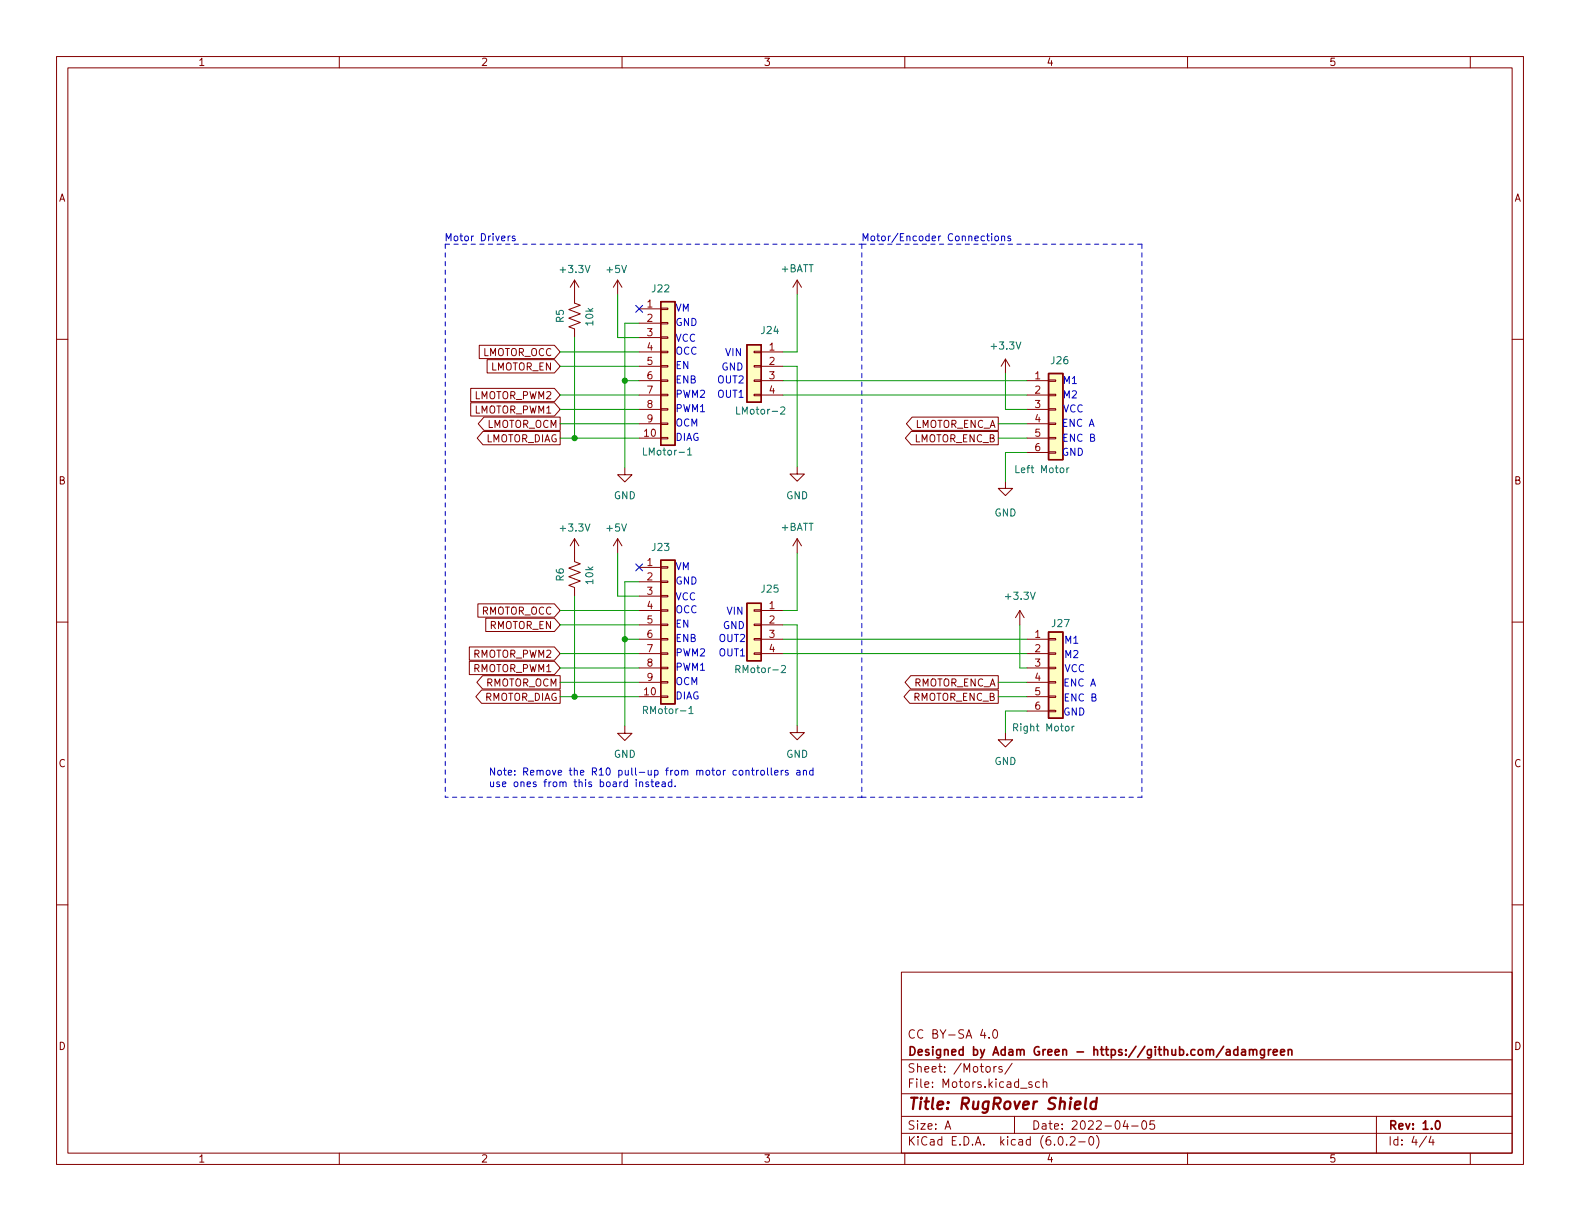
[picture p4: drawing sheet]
<svg xmlns="http://www.w3.org/2000/svg" width="279mm" height="216mm" viewBox="0 0 279 216" stroke-linecap="round" stroke-linejoin="round" font-family="sans-serif">
<g fill="none" stroke="#840000" stroke-width=".18">
<path d="M10 10h259.4v195.9h-259.4zM12 12h255.4v191.9h-255.4zM60 10v2M110 10v2M160 10v2M210 10v2M260 10v2M10 60h2M101.6 49.5v4.1l1 .4-2 .7 2 .8-2 .8 2 .7-2 .8 1 .4v1.5M101.6 49.5l-.8 1.3M101.6 49.5l.8 1.3M109.2 49.5v2.6"/>
<path d="M109.2 49.5l-.7 1.3M109.2 49.5l.8 1.3M113 54.6h3.8M113 57.2h3.8M113 59.7h3.8M116.8 59.6h1.3v.2h-1.3zM116.8 57h1.3v.3h-1.3zM116.8 54.5h1.3v.2h-1.3zM141 49.5l-.8 1.3M141 49.5v2.6M141 49.5l.7 1.3M267.4 60h2"/>
<path d="M83.2 71.2h14.8l1.1 1.2-1.1 1.2h-14.8zM83.2 68.7h14.8l1.1 1.2-1.1 1.1h-14.8zM84.7 61.1h13.3l1.1 1.1-1.1 1.2h-13.3zM85.4 76.3h13.7v2.3h-13.7l-1-1.1zM85.6 73.8h13.5v2.3h-13.5l-1-1.2zM86.1 63.6h11.9l1.1 1.2-1.1 1.1h-11.9zM113 77.5h3.8M113 62.2h3.8M113 64.8h3.8M113 67.3h3.8M113 69.9h3.8M113 72.4h3.8"/>
<path d="M113 74.9h3.8M116.8 77.3h1.3v.3h-1.3zM116.8 74.8h1.3v.3h-1.3zM116.8 72.3h1.3v.2h-1.3zM116.8 69.7h1.3v.3h-1.3zM116.8 67.2h1.3v.2h-1.3zM116.8 64.6h1.3v.3h-1.3zM116.8 62.1h1.3v.3h-1.3zM133.3 69.7h1.3v.3h-1.3zM133.3 67.2h1.3v.2h-1.3zM133.3 64.6h1.3v.3h-1.3zM133.3 62.1h1.3v.3h-1.3z"/>
<path d="M134.6 62.2h3.8M134.6 64.8h3.8M134.6 67.3h3.8M134.6 69.9h3.8M161.1 76.3h15.4v2.3h-15.4l-1-1.1zM161.3 73.8h15.2v2.3h-15.2l-1-1.2zM177.8 63.5l-.8 1.3M177.8 63.5v2.5M177.8 63.5l.8 1.3M181.6 77.5h3.8M181.6 67.3h3.8M181.6 69.9h3.8"/>
<path d="M181.6 72.4h3.8M181.6 74.9h3.8M185.4 79.9h1.3v.2h-1.3zM185.4 77.3h1.3v.3h-1.3zM185.4 74.8h1.3v.3h-1.3zM185.4 72.3h1.3v.2h-1.3zM185.4 69.7h1.3v.3h-1.3zM185.4 67.2h1.3v.2h-1.3zM101.6 95.3v4l1 .4-2 .8 2 .7-2 .8 2 .7-2 .8 1 .4v1.5M101.6 95.3l-.8 1.2M101.6 95.3l.8 1.2M109.2 95.3l-.7 1.2"/>
<path d="M109.2 95.3v2.5M109.2 95.3l.8 1.2M110.5 82.7v1.2h1.3l-1.3 1.3-1.3-1.3h1.3M141 82.6v1.2h1.2l-1.2 1.3-1.3-1.3h1.3M141 95.3v2.5M141 95.3l-.8 1.2M141 95.3l.7 1.2M177.8 85.1v1.3h1.3l-1.3 1.2-1.3-1.2h1.3M181.6 80h3.8M10 110h2M83 116.9h15l1.1 1.2-1.1 1.2h-15zM83 114.4h15l1.1 1.2-1.1 1.1h-15z"/>
<path d="M84.5 106.8h13.5l1.1 1.2-1.1 1.1h-13.5zM85.3 119.5h13.8v2.3h-13.8l-1-1.1zM85.9 109.3h12.1l1.1 1.2-1.1 1.2h-12.1zM113 113h3.8M113 115.6h3.8M113 118.1h3.8M113 108h3.8M113 110.5h3.8M113 100.3h3.8M113 102.9h3.8M113 105.4h3.8M116.8 118h1.3v.2h-1.3z"/>
<path d="M116.8 115.4h1.3v.3h-1.3zM116.8 112.9h1.3v.3h-1.3zM116.8 110.4h1.3v.2h-1.3zM116.8 107.8h1.3v.3h-1.3zM116.8 105.3h1.3v.2h-1.3zM116.8 102.7h1.3v.3h-1.3zM116.8 100.2h1.3v.3h-1.3zM133.3 115.4h1.3v.3h-1.3zM133.3 112.9h1.3v.3h-1.3zM133.3 110.4h1.3v.2h-1.3zM133.3 107.8h1.3v.3h-1.3zM134.6 113h3.8"/>
<path d="M134.6 115.6h3.8M134.6 108h3.8M134.6 110.5h3.8M161.1 119.5h15.4v2.3h-15.4l-1.1-1.1zM180.3 108l-.7 1.2M180.3 108v2.5M180.3 108l.8 1.2M181.6 113h3.8M181.6 115.6h3.8M181.6 118.1h3.8M185.4 118h1.3v.2h-1.3zM185.4 115.4h1.3v.3h-1.3z"/>
<path d="M185.4 112.9h1.3v.3h-1.3zM267.4 110h2M85.2 122h13.9v2.4h-13.9l-1.1-1.2zM110.5 128.4v1.3h1.3l-1.3 1.2-1.3-1.2h1.3M113 120.7h3.8M113 123.2h3.8M116.8 123.1h1.3v.2h-1.3zM116.8 120.5h1.3v.3h-1.3zM141 128.3v1.2h1.2l-1.2 1.3-1.3-1.3h1.3M160.9 122h15.6v2.4h-15.6l-1-1.2zM177.8 129.5v1.3h1.3l-1.3 1.3-1.3-1.3h1.3M181.6 120.7h3.8"/>
<path d="M181.6 123.2h3.8M181.6 125.7h3.8M185.4 125.6h1.3v.3h-1.3zM185.4 123.1h1.3v.2h-1.3zM185.4 120.5h1.3v.3h-1.3zM10 160h2M267.4 160h2M159.4 171.9h108v32h-108zM159.4 197.4h108M159.4 193.4h108M159.4 187.4h108M167.1 199.7l.5-1.5 .5 1.5"/>
<path d="M167.3 199.2h.7M174.9 183.4v.2M175.7 182.2l.2-.1a.81 .81 0 0 1 .6 .6 .81 .81 0 0 1-.3 .8l-.2 .1a.81 .81 0 0 1-.3-1.4zM175.8 188.6v1M176.2 188.6l-.3 .1-.1 .2M177.2 188.7l-.4-.1-.2 .2 .1 .2 .5 .1v.4h-.6M179 188l-1.3 1.9M179.4 197.4v3M182.5 191.4l-.4-.1-.2 .2 .1 .2 .5 .2v.3h-.6M183.8 191.4l-.4-.1-.3 .3v.4l.2 .2h.5M184.5 191.4l.2-.1 .3 .1 .1 .9M184.5 190.8v1.5"/>
<path d="M199 198.1l-.4 1.1h.9M199.3 198.7v1M200.1 199.1h1.2M202.1 198.2h.2a.81 .81 0 0 1 .5 .6 .81 .81 0 0 1-.3 .8l-.1 .1a.81 .81 0 0 1-.6-.6 .81 .81 0 0 1 .3-.9zM204.1 198.2h-.7l-.1 .7 .2-.2 .5 .1 .2 .2-.1 .5-.2 .2-.6-.2M243.4 197.4v6.5M60 203.9v2M110 203.9v2M159.4 200.4h108M160 203.9v2M187.3 201h.2a.81 .81 0 0 1 .6 .6 .81 .81 0 0 1-.3 .8l-.2 .1a.81 .81 0 0 1-.6-.6 .81 .81 0 0 1 .3-.9zM188.6 202.3v.2"/>
<path d="M189.3 201.1l.5-.1 .2 .1 .1 .3-.9 1.1h.9M190.8 201.9h1.1M192.8 201h.1a.81 .81 0 0 1 .6 .6 .81 .81 0 0 1-.3 .8l-.2 .1a.81 .81 0 0 1-.5-.6 .81 .81 0 0 1 .3-.9zM193.9 200.8a1.72 1.72 0 0 1 0 2.2M210 203.9v2M252.3 200.9l-1.3 1.9M253 200.9l-.3 1.1h.9M253.4 201.5v1M260 203.9v2"/>
</g>
<g fill="none" stroke="#840000" stroke-width=".3">
<path d="M218.9 185.7l-.4-.1-.3 .3v.4l.1 .2h.6M218.9 185.1v1.5M219.6 185.7h.6v.9M220.2 185.9l-.5 .1a.29 .29 0 0 0-.2 .3 .29 .29 0 0 0 .2 .3l.5-.1M221 185.7l.2-.1 .3 .1 .1 .9M221 185.6v1M221.6 185.8l.2-.2 .4 .1v.9M223.6 185.6v1.2l-.3 .3-.3-.1M223.6 185.7l-.4-.1-.3 .3v.4l.1 .2h.6M224.3 185.6v1M224.7 185.6l-.2 .1-.2 .2M225.2 186.1l.7-.2-.1-.2-.4-.1-.2 .2v.7h.6"/>
<path d="M226.5 186.1l.7-.2-.1-.2-.4-.1-.2 .2v.7h.6M227.8 185.7l.2-.1 .4 .1 .1 .9M227.8 185.6v1M254 198.2h.2a.82 .82 0 0 1 .6 .6 .82 .82 0 0 1-.3 .8l-.2 .1a.81 .81 0 0 1-.6-.6 .81 .81 0 0 1 .3-.9z"/>
</g>
<path d="M192.1 194.1l-.2 1.7 .2 .3M193.9 194.9a.66 .66 0 0 0-1 .3l-.1 .5 .2 .3 .1 .1 .6-.1M194 194.1l-.3 2" fill="none" stroke="#840000" stroke-width=".4"/>
<g fill="#ffffc2" stroke="#ffffc2" stroke-width=".18">
<path d="M116.8 53.3h2.6v25.4h-2.6z"/>
<path d="M132.1 61h2.5v10.1h-2.5z"/>
<path d="M185.4 111.8h2.6v15.2h-2.6z"/>
<path d="M132.1 106.7h2.5v10.1h-2.5z"/>
<path d="M116.8 99.1h2.6v25.4h-2.6z"/>
<path d="M185.4 66h2.6v15.3h-2.6z"/>
</g>
<path d="M116.8 53.3h2.6v25.4h-2.6zM132.1 61h2.5v10.1h-2.5zM185.4 66h2.6v15.3h-2.6zM116.8 99.1h2.6v25.4h-2.6zM132.1 106.7h2.5v10.1h-2.5zM185.4 111.8h2.6v15.2h-2.6z" fill="none" stroke="#840000" stroke-width=".25"/>
<path d="M121.6 79.6l.4-.4v1.3M138.1 72.1l.4-.2 .3 .4-.8 .9h.8M121.6 80.5h.7M188.7 82.7v.9M189 82.7l-.3 .3M130.1 118.3h.6l.2-.2-.1-.3-.7-.1v1.2M138.2 117.8l.5-.1 .2 .3-.8 .9h.8M113.8 125.6l.6-.1 .1-.2v-.3l-.7-.1v1.3M121.8 125.3l.4-.4v1.3M121.8 126.2h.8M189.6 128.4v.9M190 128.4l-.4 .2" fill="none" stroke="#006464" stroke-width=".18"/>
<g fill="none" stroke="#0000c2" stroke-width=".18">
<path d="M78.9 42.6v-1.3l.4 .9 .5-.9v1.3M91.1 41.8l-.3-.1-.2 .2v.2l.5 .1v.3h-.5M152.6 42.6v-1.3l.4 .9 .5-.9v1.3M154.1 41.8l.3-.1 .3 .3v.3l-.3 .3-.3-.1-.1-.2zM178.7 41.8l-.3-.1-.2 .2 .1 .2 .4 .1v.3h-.5M113.1 138.4l.2-.1h.3l.1 .8M113.1 138.3v.8M114.7 138.3h-.3l-.2 .1 .1 .2 .4 .1v.3h-.5M115.1 138.3h.5M115.3 137.8v1.1l.3 .2M115.9 138.7l.7-.1-.1-.3h-.4l-.2 .1 .1 .6h.5M117.1 138.3h.5v.8"/>
<path d="M117.6 138.6h-.4l-.2 .2 .2 .3 .4-.1M118.8 138.3h-.4l-.2 .2 .1 .5h.5M118.8 137.8v1.3M119.4 139v.1M131.9 136.3l.2-.1 .3 .1 .1 .8M131.9 136.2v.9M132.9 136.2h.5M133.1 135.8v1.1l.3 .2M133.8 136.2v.9M134.2 136.2l-.4 .3M134.6 136.3l.3-.1 .3 .3v.3l-.3 .3-.3-.1-.1-.2zM135.7 135.8v1.1l.2 .2"/>
<path d="M136.4 135.8v1.1l.2 .2M137 136.6l.6-.1-.1-.2-.3-.1-.2 .2 .1 .6h.4M138.1 136.2v.9M138.5 136.2l-.4 .3M139.4 136.3l-.3-.1-.2 .2v.2l.5 .1v.3h-.5M140.9 136.3h.5l.1 .8M141.5 136.5l-.5 .1-.1 .2 .1 .3 .5-.1M142.1 136.3l.2-.1 .3 .1v.8M142.1 136.2v.9M143.8 136.3l-.4-.1-.2 .3 .1 .5h.5M143.8 135.8v1.3"/>
</g>
<path d="M78.7 43.2v97.8M78.7 43.2h73.7M152.4 43.2v97.8M152.4 43.2h49.5M201.9 43.2v97.8M152.4 141h-73.7M201.9 141h-49.5" fill="none" stroke="#0000c2" stroke-width=".18" stroke-dasharray=".8 .8"/>
<g fill="none" stroke="#009600" stroke-width=".18">
<path d="M101.6 59.7v17.8M109.2 52.1v7.6h3.8M113 57.2h-2.5v25.5M141 52.1v10.1h-2.6M99.1 72.4h13.9M99.1 69.9h13.9M99.1 62.2h13.9M99.1 64.8h13.9M99.1 77.5h13.9M99.1 74.9h13.9M110.5 67.3h2.5M138.4 69.9h43.2"/>
<path d="M138.4 64.8h2.6v17.8M138.4 67.3h43.2M176.5 77.5h5.1M176.5 74.9h5.1M177.8 66v6.4h3.8M109.2 97.8v7.6h3.8M141 97.8v10.2h-2.6M181.6 80h-3.8v5.1M99.1 110.5h13.9M99.1 108h13.9M99.1 118.1h13.9M99.1 115.6h13.9"/>
<path d="M101.6 105.4v17.8M110.5 113h2.5M113 102.9h-2.5v25.5M138.4 113h43.2M138.4 110.5h2.6v17.8M138.4 115.6h43.2M180.3 110.5v7.6h1.3M99.1 123.2h13.9M99.1 120.7h13.9M176.5 123.2h5.1M176.5 120.7h5.1M181.6 125.7h-3.8v3.8"/>
</g>
<path d="M112.4 54l1.2 1.2M113.6 54l-1.2 1.2M112.4 99.7l1.2 1.2M113.6 99.7l-1.2 1.2" fill="none" stroke="#000084" stroke-width=".18"/>
<g fill="#009600" stroke="#009600" stroke-width=".18">
<circle cx="101.6" cy="123.2" r=".46"/>
<circle cx="110.5" cy="113" r=".46"/>
<circle cx="101.6" cy="77.5" r=".46"/>
<circle cx="110.5" cy="67.3" r=".46"/>
</g>
<text font-size="2.8" fill="#840000" x="160.4" y="196.2">Title: RugRover Shield</text>
<g font-size="2.1" fill="#840000">
<text x="160.4" y="183.6">CC BY-SA 4.0</text>
<text x="160.4" y="189.7">Sheet: /Motors/</text>
<text x="160.4" y="186.7">Designed by Adam Green - https://github.com/adamgreen</text>
<text x="160.4" y="192.4">File: Motors.kicad_sch</text>
<text x="160.4" y="202.5">KiCad E.D.A. kicad (6.0.2-0)</text>
<text x="160.4" y="199.7">Size: A</text>
<text x="182.4" y="199.7">Date: 2022-04-05</text>
<text x="245.4" y="199.7">Rev: 1.0</text>
<text x="245.4" y="202.5">Id: 4/4</text>
</g>
<g font-size="1.8" fill="#840000">
<text x="35" y="11.6">1</text>
<text x="85" y="11.6">2</text>
<text x="135" y="11.6">3</text>
<text x="185" y="11.6">4</text>
<text x="235" y="11.6">5</text>
<text x="10.3" y="35.6">A</text>
<text x="267.7" y="35.6">A</text>
<text x="85.1" y="63">LMOTOR_OCC</text>
<text x="86.6" y="65.5">LMOTOR_EN</text>
<text x="83.8" y="70.6">LMOTOR_PWM2</text>
<text x="83.8" y="73.1">LMOTOR_PWM1</text>
<text x="85.9" y="75.7">LMOTOR_OCM</text>
<text x="161.5" y="75.7">LMOTOR_ENC_A</text>
<text x="85.6" y="78.2">LMOTOR_DIAG</text>
<text x="161.5" y="78.2">LMOTOR_ENC_B</text>
<text x="10.3" y="85.7">B</text>
<text x="267.7" y="85.7">B</text>
<text x="85" y="108.7">RMOTOR_OCC</text>
<text x="86.4" y="111.2">RMOTOR_EN</text>
<text x="83.6" y="118.8">RMOTOR_PWM1</text>
<text x="83.6" y="116.3">RMOTOR_PWM2</text>
<text x="85.4" y="123.9">RMOTOR_DIAG</text>
<text x="85.7" y="121.4">RMOTOR_OCM</text>
<text x="161.3" y="123.9">RMOTOR_ENC_B</text>
<text x="161.3" y="121.4">RMOTOR_ENC_A</text>
<text x="10.3" y="135.6">C</text>
<text x="267.7" y="135.6">C</text>
<text x="10.3" y="185.7">D</text>
<text x="267.7" y="185.7">D</text>
<text x="35" y="205.6">1</text>
<text x="85" y="205.6">2</text>
<text x="135" y="205.6">3</text>
<text x="185" y="205.6">4</text>
<text x="235" y="205.6">5</text>
</g>
<g font-size="1.8" fill="#0000c2">
<text x="79.9" y="42.6">Motor Drivers</text>
<text x="155.4" y="42.6">Motor/Encoder Connections</text>
<text x="119.4" y="57.6">GND</text>
<text x="119.4" y="55.1">VM</text>
<text x="119.4" y="65.2">EN</text>
<text x="119.4" y="62.7">OCC</text>
<text x="119.4" y="60.4">VCC</text>
<text x="127.5" y="65.5">GND</text>
<text x="128.4" y="63">VIN</text>
<text x="119.4" y="70.3">PWM2</text>
<text x="119.4" y="67.8">ENB</text>
<text x="126.7" y="67.8">OUT2</text>
<text x="126.7" y="70.3">OUT1</text>
<text x="187.9" y="70.4">M2</text>
<text x="187.9" y="67.9">M1</text>
<text x="119.4" y="72.9">PWM1</text>
<text x="119.4" y="77.9">DIAG</text>
<text x="119.4" y="75.4">OCM</text>
<text x="187.7" y="75.5">ENC A</text>
<text x="187.9" y="72.9">VCC</text>
<text x="187.7" y="80.6">GND</text>
<text x="187.8" y="78.1">ENC B</text>
<text x="119.4" y="100.8">VM</text>
<text x="119.4" y="103.3">GND</text>
<text x="119.4" y="106.1">VCC</text>
<text x="119.4" y="113.5">ENB</text>
<text x="119.4" y="108.4">OCC</text>
<text x="119.4" y="111">EN</text>
<text x="127" y="113.5">OUT2</text>
<text x="127.8" y="111.2">GND</text>
<text x="128.6" y="108.7">VIN</text>
<text x="188.1" y="113.8">M1</text>
<text x="119.4" y="118.6">PWM1</text>
<text x="119.4" y="116">PWM2</text>
<text x="127" y="116">OUT1</text>
<text x="188.1" y="116.4">M2</text>
<text x="188.2" y="118.8">VCC</text>
<text x="119.4" y="123.7">DIAG</text>
<text x="119.4" y="121.1">OCM</text>
<text x="188" y="121.4">ENC A</text>
<text x="188" y="124">ENC B</text>
<text x="188" y="126.5">GND</text>
<text x="86.4" y="137.1">Note: Remove the R10 pull-up from motor controllers and</text>
<text x="86.4" y="139.2">use ones from this board instead.</text>
</g>
<g font-size="1.8" fill="#006464">
<text x="99.3" y="48.3">+3.3V</text>
<text x="107.4" y="48.3">+5V</text>
<text x="115.4" y="51.7">J22</text>
<text x="138.1" y="48.1">+BATT</text>
<text x="99.7" y="57" transform="rotate(-90 99.7 57)">R5</text>
<text x="104.9" y="57.5" transform="rotate(-90 104.9 57.5)">10k</text>
<text x="134.7" y="59.1">J24</text>
<text x="175.5" y="61.8">+3.3V</text>
<text x="185.9" y="64.4">J26</text>
<text x="130.7" y="73.3">LMotor-2</text>
<text x="114.2" y="80.5">LMotor-1</text>
<text x="179.9" y="83.6">Left Motor</text>
<text x="108.5" y="88.3">GND</text>
<text x="139" y="88.3">GND</text>
<text x="99.3" y="94">+3.3V</text>
<text x="107.4" y="94">+5V</text>
<text x="138.1" y="93.9">+BATT</text>
<text x="175.8" y="91.3">GND</text>
<text x="115.4" y="97.4">J23</text>
<text x="99.7" y="102.7" transform="rotate(-90 99.7 102.7)">R6</text>
<text x="104.9" y="103.2" transform="rotate(-90 104.9 103.2)">10k</text>
<text x="134.7" y="104.8">J25</text>
<text x="178" y="106">+3.3V</text>
<text x="186.1" y="110.9">J27</text>
<text x="130.6" y="119">RMotor-2</text>
<text x="114.3" y="126.2">RMotor-1</text>
<text x="179.5" y="129.3">Right Motor</text>
<text x="108.5" y="134">GND</text>
<text x="139" y="134">GND</text>
<text x="175.8" y="135.3">GND</text>
</g>
<g font-size="1.8" fill="#a90000">
<text x="114.4" y="54.4">1</text>
<text x="114.4" y="56.9">2</text>
<text x="114.4" y="59.4">3</text>
<text x="114.4" y="62">4</text>
<text x="114.4" y="64.5">5</text>
<text x="136" y="62">1</text>
<text x="136" y="64.5">2</text>
<text x="114.4" y="67.1">6</text>
<text x="114.4" y="69.6">7</text>
<text x="136" y="67.1">3</text>
<text x="136" y="69.6">4</text>
<text x="183" y="67.1">1</text>
<text x="183" y="69.6">2</text>
<text x="114" y="77.2">10</text>
<text x="114.4" y="72.1">8</text>
<text x="114.4" y="74.7">9</text>
<text x="183" y="72.1">3</text>
<text x="183" y="74.7">4</text>
<text x="183" y="77.2">5</text>
<text x="183" y="79.8">6</text>
<text x="114.4" y="100.1">1</text>
<text x="114.4" y="102.6">2</text>
<text x="114.4" y="105.2">3</text>
<text x="114.4" y="107.7">4</text>
<text x="136" y="107.7">1</text>
<text x="114.4" y="110.2">5</text>
<text x="114.4" y="112.8">6</text>
<text x="136" y="110.2">2</text>
<text x="136" y="112.8">3</text>
<text x="183" y="112.8">1</text>
<text x="114.4" y="115.3">7</text>
<text x="114.4" y="117.9">8</text>
<text x="136" y="115.3">4</text>
<text x="183" y="115.3">2</text>
<text x="183" y="117.9">3</text>
<text x="114" y="122.9">10</text>
<text x="114.4" y="120.4">9</text>
<text x="183" y="120.4">4</text>
<text x="183" y="122.9">5</text>
<text x="183" y="125.5">6</text>
</g>
</svg>
